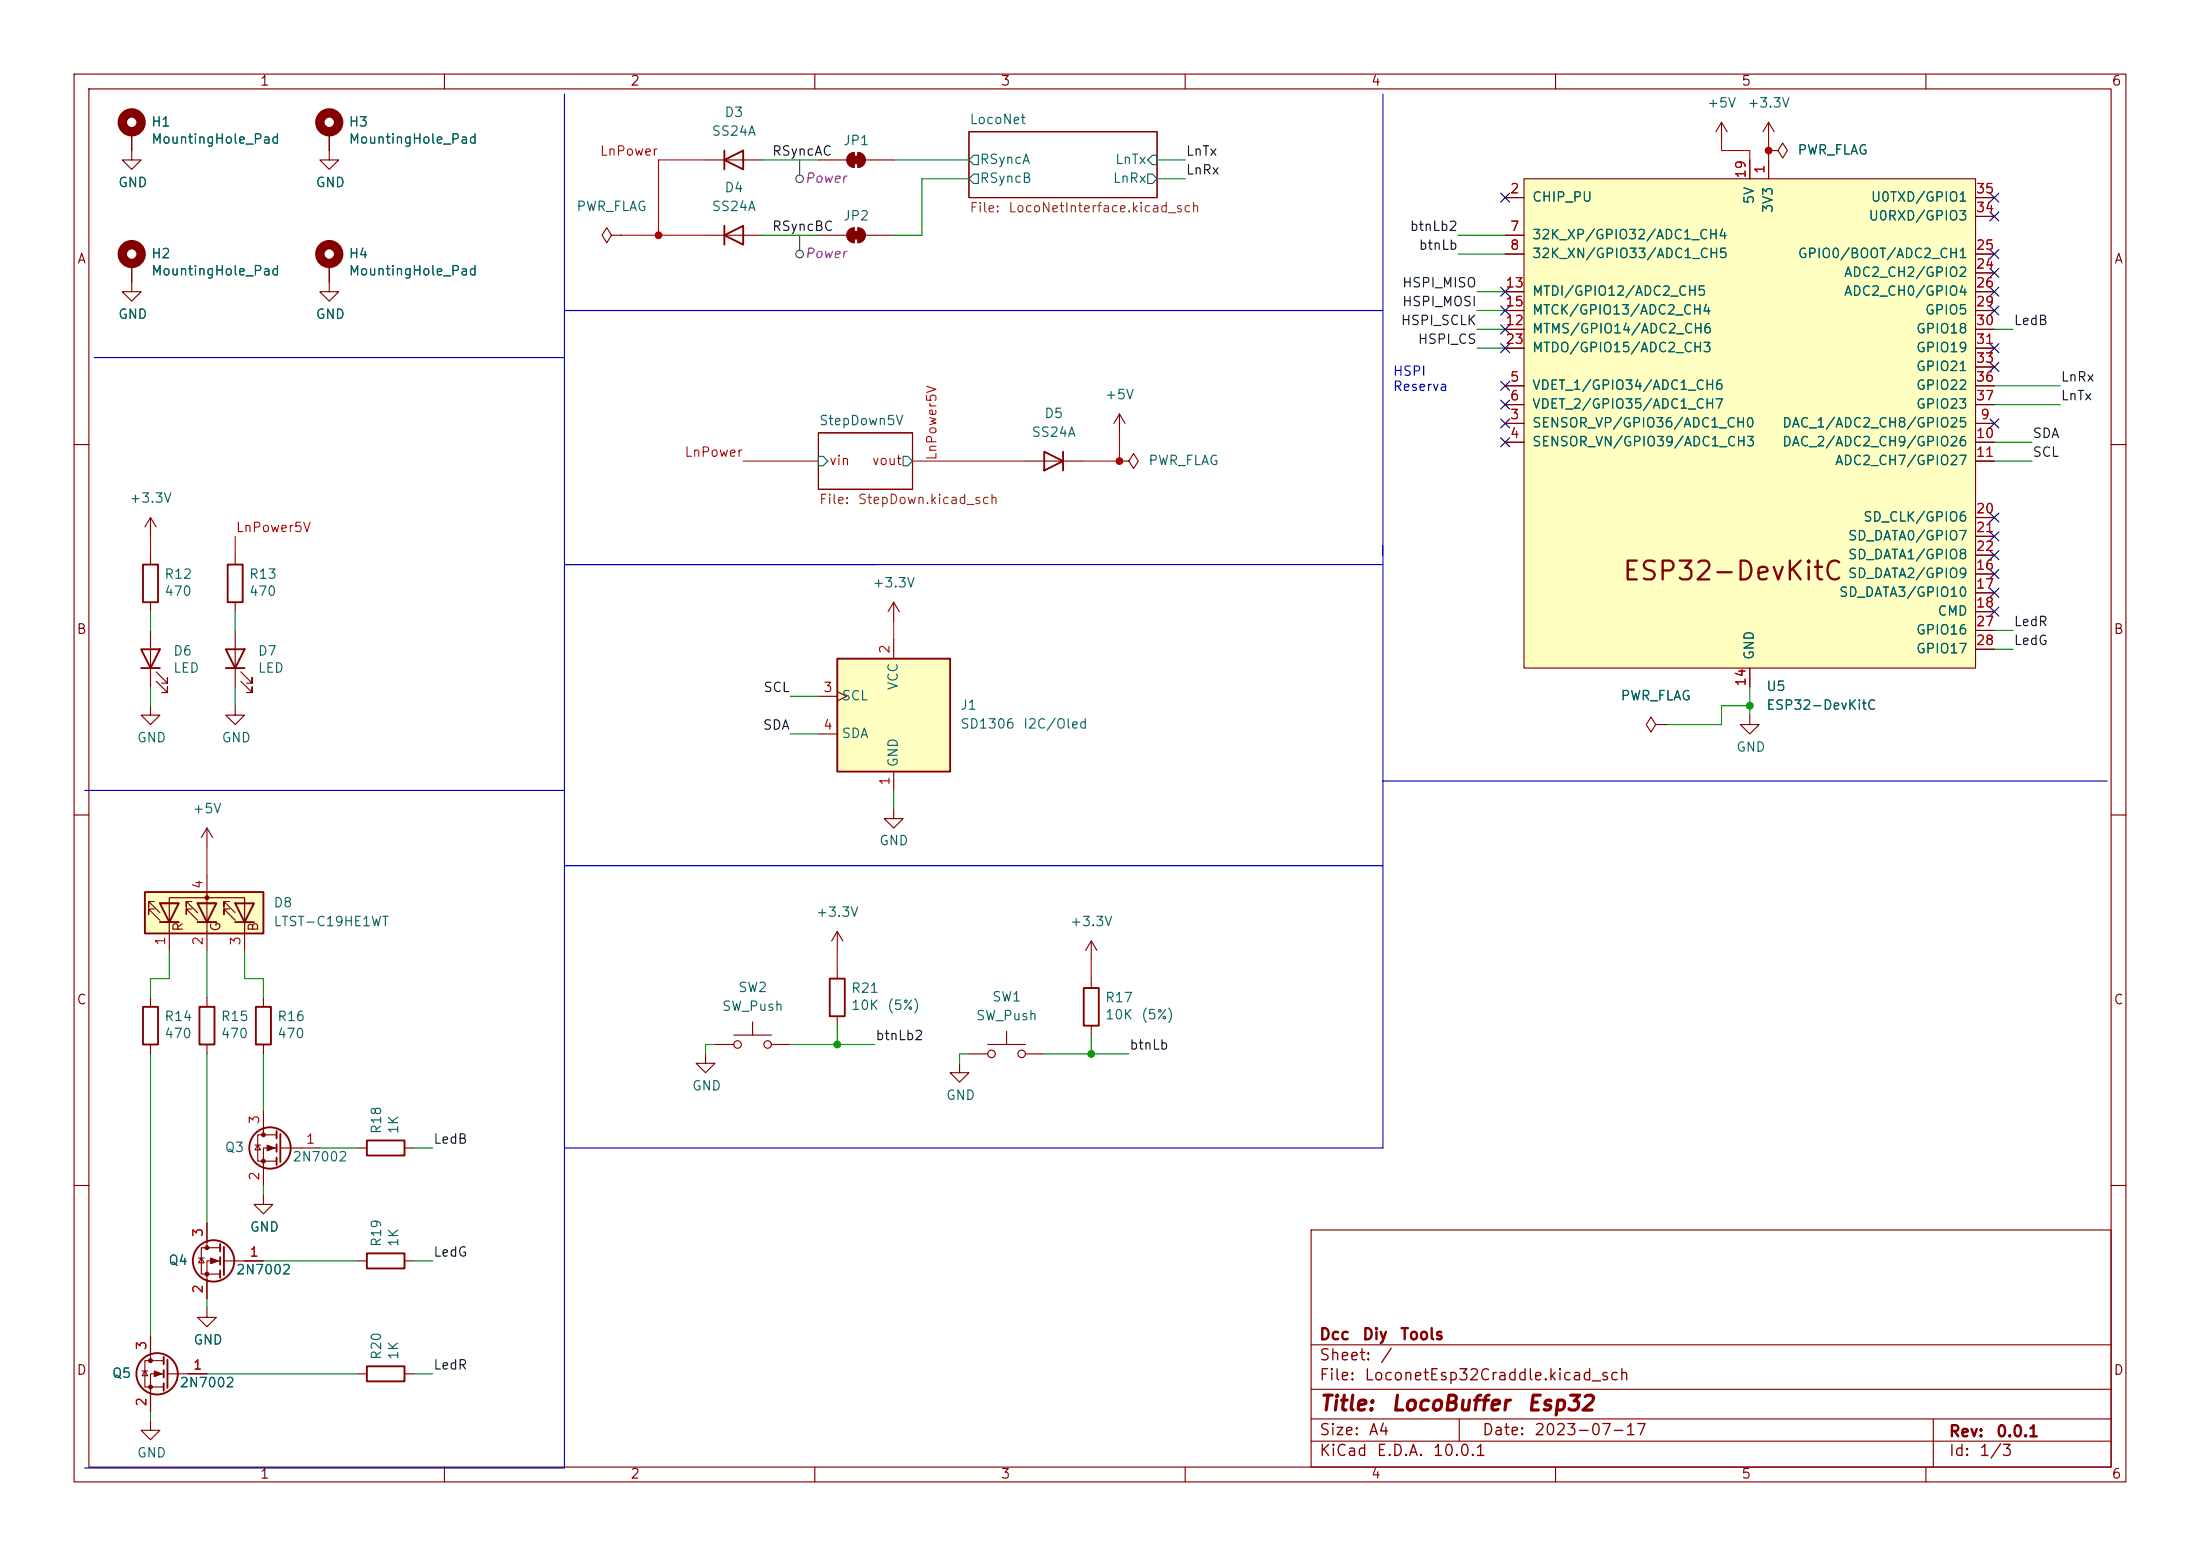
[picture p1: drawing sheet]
<svg xmlns="http://www.w3.org/2000/svg" width="297mm" height="210mm" viewBox="0 0 297 210" stroke-linecap="round" stroke-linejoin="round" font-family="sans-serif">
<g fill="none" stroke="#840000" stroke-width=".15">
<path d="M10 10h277v190h-277zM12 12h273v186h-273zM60 10v2M110 10v2M130.8 17.8h25.4v8.9h-25.4zM160 10v2M210 10v2M260 10v2M110.5 58.4h12.7v7.6h-12.7zM10 60h2M285 60h2M10 110h2"/>
<path d="M120.6 109.2v1.3h1.3l-1.3 1.3-1.2-1.3h1.2M285 110h2M20.3 134.6v1.3M27.9 134.6v1.3M35.6 134.6v1.3M99.1 139.7h5M101.6 137.9v1.8M113 125.7l-.7 1.3M113 125.7l.8 1.3M113 125.7v2.6M113 130.8v1.3M113 137.2v1.2"/>
<path d="M20.3 141v1.2M27.9 141v1.2M34.4 154.6h.8M34.8 154.6l.4 .6h-.8zM35.6 141v1.2M35.6 149.9v3.3M37.3 153.2h-2.5v3.5h2.5M37.3 154.9h-1.7v5.1M37.8 154.9h5.4M48.3 154.9h1.2M54.6 154.9h1.3M95.2 142.2v1.3h1.3l-1.3 1.3-1.2-1.3h1.2"/>
<path d="M96.5 141h2.6M104.1 141h2.6M129.5 143.5v1.3h1.3l-1.3 1.3-1.2-1.3h1.2M10 160h2M26.8 169.8h.8M27.2 169.8l.4 .6h-.8zM27.9 176.5v1.3h1.3l-1.3 1.3-1.2-1.3h1.2M27.9 165.1v3.3M29.7 168.4h-2.5v3.6h2.5M29.7 170.2h-1.8v5.1M30.2 170.2h5.4M48.3 170.2h1.2"/>
<path d="M54.6 170.2h1.3M177 166h108v32h-108zM285 160h2M19.2 185h.7M19.6 185l.3 .7h-.7zM20.3 191.8v1.2h1.3l-1.3 1.3-1.3-1.3h1.3M20.3 180.3v3.3M22.1 183.6h-2.5v3.6h2.5M22.1 185.4h-1.8v5.1M22.6 185.4h5.3M60 198v2M110 198v2"/>
<path d="M160 198v2M177 194.5h108M177 191.5h108M177 187.5h108M177 181.5h108M197 191.5v3M210 198v2M260 198v2M261 191.5v6.5"/>
<circle cx="99.6" cy="141" r=".51"/>
<circle cx="103.6" cy="141" r=".51"/>
</g>
<path d="M131.4 21h.7v1.2h-.7l-.6-.6zM131.4 23.5h.7v1.3h-.7l-.6-.7zM154.9 21.6l.7-.6h.6v1.2h-.6zM154.9 23.5h.7l.6 .6-.6 .7h-.7zM110.5 61.6h.6l.7 .6-.7 .7h-.6zM121.9 61.6h.7l.6 .6-.6 .7h-.7z" fill="none" stroke="#006464" stroke-width=".15"/>
<g fill="none" stroke="#840000" stroke-width=".25">
<path d="M19.3 135.9h2v5.1h-2zM26.9 135.9h2.1v5.1h-2.1zM34.5 135.9h2.1v5.1h-2.1zM112 132.1h2v5.1h-2zM37.3 152.7v1M37.3 154.4v1M37.3 156.2v1M37.8 153v3.8M49.5 153.9h5.1v2.1h-5.1zM29.7 167.9v1M29.7 169.7v1M29.7 171.5v1"/>
<path d="M30.2 168.3v3.8M49.5 169.2h5.1v2h-5.1zM22.1 183.1v1.1M22.1 184.9v1M22.1 186.7v1M22.6 183.5v3.8"/>
<circle cx="36.4" cy="154.9" r="2.79"/>
<circle cx="28.8" cy="170.2" r="2.79"/>
<circle cx="21.2" cy="185.4" r="2.79"/>
</g>
<g fill="#840000" stroke="#840000" stroke-width=".15">
<path d="M36.1 154.6l1 .3-1 .4z"/>
<path d="M28.4 169.8l1.1 .4-1.1 .4z"/>
<path d="M20.8 185l1 .4-1 .4z"/>
<circle cx="35.6" cy="153.2" r=".25"/>
<circle cx="35.6" cy="156.7" r=".25"/>
<circle cx="27.9" cy="168.4" r=".25"/>
<circle cx="27.9" cy="172" r=".25"/>
<circle cx="20.3" cy="183.6" r=".25"/>
<circle cx="20.3" cy="187.2" r=".25"/>
</g>
<path d="M113 88.9h15.3v15.2h-15.3z" fill="#ffffc2"/>
<g fill="none" stroke="#840000" stroke-width=".25">
<path d="M97.8 31.8l2.5-1.3v2.5zM97.8 21.6l2.5-1.3v2.6zM97.8 20.3v2.6M97.8 30.5v2.5M19.3 76.2h2v5.1h-2zM30.7 76.2h2.1v5.1h-2.1zM141 61l2.5 1.2-2.5 1.3zM143.5 61v2.5M19 87.6h2.6l-1.3 2.6zM19 90.2h2.6M30.5 87.6h2.5l-1.3 2.6zM30.5 90.2h2.5"/>
<path d="M113 88.9h15.3v15.2h-15.3zM49.5 184.4h5.1v2h-5.1z"/>
</g>
<g fill="none" stroke="#840000" stroke-width=".15">
<path d="M17.8 17.8v3.8h1.2l-1.2 1.3-1.3-1.3h1.3M44.4 17.8v3.8h1.3l-1.3 1.3-1.2-1.3h1.2M17.8 35.6v3.8h1.2l-1.2 1.2-1.3-1.2h1.3M44.4 35.6v3.8h1.3l-1.3 1.2-1.2-1.2h1.2M82.5 31.8l-.6-1.1-.6 1.1 .6 1 .6-1h1.3M83.8 31.8h.1M95.2 31.8h7.7M95.2 21.6h7.7M151.1 55.9l-.7 1.3M151.1 55.9l.8 1.3M151.1 55.9v2.5M20.3 69.9l-.7 1.2"/>
<path d="M20.3 69.9l.8 1.2M20.3 69.9v2.5M20.3 74.9v1.3M31.7 74.9v1.3M138.4 62.2h7.6M20.3 95.3v1.2h1.3l-1.3 1.3-1.3-1.3h1.3M20.3 81.3v1.3M20.3 85.1v7.6M21.1 91.9l1.5 1.6v-.8v.8h-.8M21.1 90.7l1.5 1.5v-.8v.8h-.8M31.7 95.3v1.2h1.3l-1.3 1.3-1.2-1.3h1.2M31.7 81.3v1.3"/>
<path d="M31.7 85.1v7.6M32.5 91.9l1.5 1.6v-.8v.8h-.7M32.5 90.7l1.5 1.5v-.8v.8h-.7M110.5 94h2.5M110.5 99.1h2.5M113 93.3l1.3 .7-1.3 .6M120.6 81.3v2.5M120.6 86.4v2.5M120.6 81.3l-.7 1.3M120.6 81.3l.8 1.3M120.6 104.1v2.6M135.9 139.2v1.8"/>
<path d="M130.8 142.2h2.5M133.3 141h5.1M138.4 142.2h2.6M48.3 185.4h1.2M54.6 185.4h1.3"/>
<circle cx="133.9" cy="142.2" r=".51"/>
<circle cx="137.9" cy="142.2" r=".51"/>
</g>
<g fill="none" stroke="#840000" stroke-width="1.3">
<circle cx="17.8" cy="16.5" r="1.27"/>
<circle cx="44.4" cy="16.5" r="1.27"/>
<circle cx="17.8" cy="34.3" r="1.27"/>
<circle cx="44.4" cy="34.3" r="1.27"/>
</g>
<path d="M19.6 120.4h16v5.6h-16z" fill="#ffffc2"/>
<path d="M19.6 120.4h16v5.6h-16zM21.6 121.9h2.5l-1.2 2.6zM21.6 124.5h2.5M26.7 121.9h2.5l-1.3 2.6zM26.7 124.5h2.5M31.7 121.9h2.6l-1.3 2.6zM31.7 124.5h2.6M146.3 133.4h2v5h-2z" fill="none" stroke="#840000" stroke-width=".25"/>
<g fill="none" stroke="#840000" stroke-width=".15">
<path d="M110.5 21.6h3.8M110.5 31.8h3.8M115.3 20.6v2M115.3 30.7v2.1M115.8 20.6v2M115.8 30.7v2.1M116.8 21.6h3.8M116.8 31.8h3.8M238.8 20.3h1.2l.7-1 .6 1-.6 1-.7-1M238.8 20.3h.1M151.1 62.2h1.3l.6-1 .7 1-.7 1-.6-1M151.1 62.2h.1"/>
<path d="M223.5 97.8l-.6-1-.7 1 .7 1 .6-1h1.3M224.8 97.8h.1M236.2 96.5v1.3h1.3l-1.3 1.3-1.3-1.3h1.3M27.9 111.8v2.5M27.9 118.1v10.2M27.9 111.8l-.7 1.2M27.9 111.8l.8 1.2M20.8 122.7h-.7v.7v-.7l1.5 1.5M20.8 121.7h-.7v.7v-.7l1.5 1.5M21.6 124.5h2.5M21.6 121.9h.1M21.6 121.9h2.5z"/>
<path d="M22.9 128.3v-7.1h10.1v7.1M25.9 122.7h-.8v.7v-.7l1.6 1.5M25.9 121.7h-.8v.7v-.7l1.6 1.5M26.7 124.5h2.5M26.7 121.9h.1M26.7 121.9h2.5zM31 122.7h-.8v.7v-.7l1.5 1.5M31 121.7h-.8v.7v-.7l1.5 1.5M147.3 127l-.7 1.3M147.3 127l.8 1.3M147.3 127v2.5M147.3 132.1v1.3"/>
<path d="M147.3 138.4v1.3M35.6 161.3v1.3h1.2l-1.2 1.2-1.3-1.2h1.3"/>
</g>
<g fill="#840000" stroke="#840000" stroke-width=".15">
<path d="M115.1 21.1h1v1h-1z"/>
<path d="M114.6 20.9l.4-.3h.3v2a1.02 1.02 0 0 1-.9-.6 1.02 1.02 0 0 1 .2-1.1z"/>
<path d="M115.8 20.6a1.02 1.02 0 0 1 1 1 1.02 1.02 0 0 1-1 1z"/>
<path d="M115.1 31.2h1v1.1h-1z"/>
<path d="M114.6 31l.4-.2 .3-.1v2.1a1.02 1.02 0 0 1-.9-.7 1.02 1.02 0 0 1 .2-1.1z"/>
<path d="M115.8 30.7a1.02 1.02 0 0 1 1 1.1 1.02 1.02 0 0 1-1 1z"/>
<circle cx="27.9" cy="121.2" r=".25"/>
</g>
<path d="M205.7 24.1h61v66.1h-61z" fill="#ffffc2"/>
<g fill="none" stroke="#840000" stroke-width=".15">
<path d="M17.8 17.8v2.5M44.4 17.8v2.5M232.4 16.5l-.8 1.3M232.4 16.5l.8 1.3M232.4 16.5v2.6M238.8 16.5v2.6M238.8 16.5l-.8 1.3M238.8 16.5l.7 1.3M17.8 35.6v2.5M44.4 35.6v2.5M203.2 26.7h2.5M203.2 31.8h2.5"/>
<path d="M203.2 34.3h2.5M203.2 39.4h2.5M205.7 24.1h61v66.1h-61zM236.2 21.6v2.5M238.8 20.3h.1M238.8 21.6v2.5M266.7 26.7h2.5M266.7 34.3h2.5M266.7 39.4h2.5M266.7 36.8h2.5M266.7 29.2h2.5M203.2 57.2h2.5"/>
<path d="M203.2 59.7h2.5M203.2 52.1h2.5M203.2 54.6h2.5M203.2 44.5h2.5M203.2 41.9h2.5M203.2 47h2.5M266.7 57.2h2.5M266.7 59.7h2.5M266.7 52.1h2.5M266.7 54.6h2.5M266.7 44.5h2.5M266.7 41.9h2.5"/>
<path d="M266.7 47h2.5M266.7 49.5h2.5M266.7 62.2h2.5M266.7 77.5h2.5M266.7 69.9h2.5M266.7 72.4h2.5M266.7 74.9h2.5M224.8 97.8h.1M236.2 90.2v2.5M266.7 80h2.5M266.7 82.6h2.5M266.7 85.1h2.5"/>
<path d="M266.7 87.6h2.5M27.9 165.1v2.5M27.9 172.7v2.6M33 170.2h2.6M20.3 180.3v2.6M20.3 188v2.5M25.4 185.4h2.5"/>
</g>
<g fill="none" stroke="#484848" stroke-width=".15">
<path d="M107.9 21.6v2M107.9 31.8v2"/>
<circle cx="108" cy="24.1" r=".51"/>
<circle cx="108" cy="34.3" r=".51"/>
</g>
<path d="M76.2 12.7v185.4h-64.8M186.7 12.7v142.2h-110.5M12.7 48.3h63.5M76.2 41.9h110.5M76.2 76.2h110.5M11.4 106.7h64.8M76.2 116.8h110.5M186.7 105.4h97.8" fill="none" stroke="#0000c2" stroke-width=".15"/>
<g fill="none" stroke="#f00" stroke-width=".15">
<path d="M232.4 19.1v1.2h3.8v1.3M238.8 19.1v2.5M83.8 31.8h11.4M95.2 21.6h-6.3v10.2M151.1 58.4v3.8h-5.1M20.3 72.4v2.5M31.7 72.4v2.5M100.3 62.2h10.2M123.2 62.2h15.2M120.6 83.8v2.6M27.9 114.3v3.8M113 128.3v2.5"/>
<path d="M147.3 129.5v2.6"/>
</g>
<g fill="none" stroke="#009600" stroke-width=".15">
<path d="M102.9 21.6h7.6M102.9 31.8h7.6M120.6 21.6h10.2M130.8 24.1h-6.3v7.7h-3.9M156.2 24.1h3.8M156.2 21.6h3.8M196.8 31.8h6.4M196.8 34.3h6.4M199.4 39.4h3.8M199.4 44.5h3.8M199.4 47h3.8M199.4 41.9h3.8"/>
<path d="M269.2 54.6h8.9M269.2 59.7h5.1M269.2 52.1h8.9M269.2 44.5h2.6M269.2 62.2h5.1M20.3 82.6v2.5M20.3 92.7v2.6M31.7 82.6v2.5M31.7 92.7v2.6M106.7 94h3.8M106.7 99.1h3.8M236.2 95.3h-3.8v2.5h-7.6"/>
<path d="M236.2 92.7v3.8M269.2 87.6h2.6M269.2 85.1h2.6M120.6 106.7v2.5M22.9 128.3v3.8h-2.6v2.5M27.9 128.3v6.3M33 128.3v3.8h2.6v2.5M113 138.4v2.6M147.3 139.7v2.5M20.3 142.2v38.1M27.9 142.2v22.9M35.6 142.2v7.7"/>
<path d="M43.2 154.9h5.1M55.9 154.9h2.5M96.5 141h-1.3v1.2M106.7 141h11.4M130.8 142.2h-1.3v1.3M141 142.2h11.4M27.9 175.3v1.2M35.6 160v1.3M35.6 170.2h12.7M55.9 170.2h2.5M20.3 190.5v1.3M27.9 185.4h20.4"/>
<path d="M55.9 185.4h2.5"/>
</g>
<g fill="none" stroke="#000084" stroke-width=".15">
<path d="M202.6 38.8l1.2 1.2M202.6 26.1l1.2 1.2M203.8 38.8l-1.2 1.2M203.8 26.1l-1.2 1.2M268.6 26.1l1.2 1.2M268.6 28.6l1.2 1.2M268.6 33.7l1.2 1.2M268.6 36.2l1.2 1.2M268.6 38.8l1.2 1.2M269.8 26.1l-1.2 1.2M269.8 28.6l-1.2 1.2M269.8 33.7l-1.2 1.2"/>
<path d="M269.8 36.2l-1.2 1.2M269.8 38.8l-1.2 1.2M202.6 46.4l1.2 1.2M202.6 51.5l1.2 1.2M202.6 54l1.2 1.2M202.6 56.5l1.2 1.3M202.6 59.1l1.2 1.2M202.6 41.3l1.2 1.2M202.6 43.8l1.2 1.3M203.8 46.4l-1.2 1.2M203.8 51.5l-1.2 1.2M203.8 54l-1.2 1.2"/>
<path d="M203.8 56.5l-1.2 1.3M203.8 59.1l-1.2 1.2M203.8 41.3l-1.2 1.2M203.8 43.8l-1.2 1.3M268.6 46.4l1.2 1.2M268.6 48.9l1.2 1.2M268.6 41.3l1.2 1.2M268.6 56.5l1.2 1.3M269.8 46.4l-1.2 1.2M269.8 48.9l-1.2 1.2M269.8 41.3l-1.2 1.2M269.8 56.5l-1.2 1.3"/>
<path d="M268.6 74.3l1.2 1.2M268.6 76.9l1.2 1.2M268.6 71.8l1.2 1.2M268.6 69.2l1.2 1.3M268.6 79.4l1.2 1.2M269.8 74.3l-1.2 1.2M269.8 76.9l-1.2 1.2M269.8 71.8l-1.2 1.2M269.8 69.2l-1.2 1.3M269.8 79.4l-1.2 1.2M268.6 81.9l1.2 1.3M269.8 81.9l-1.2 1.3"/>
</g>
<g fill="#009600" stroke="#009600" stroke-width=".14">
<circle cx="236.2" cy="95.3" r=".46"/>
<circle cx="147.3" cy="142.2" r=".46"/>
<circle cx="113" cy="141" r=".46"/>
</g>
<g fill="#f00" stroke="#f00" stroke-width=".14">
<circle cx="151.1" cy="62.2" r=".46"/>
<circle cx="88.9" cy="31.8" r=".46"/>
<circle cx="238.8" cy="20.3" r=".46"/>
</g>
<text font-size="2.5" fill="#840000" x="218.9" y="79">ESP32-DevKitC</text>
<g font-size="2" fill="#840000">
<text x="178" y="190.9">Title:</text>
<text x="187.7" y="190.9">LocoBuffer</text>
<text x="206" y="190.9">Esp32</text>
</g>
<g font-size="1.5" fill="#840000">
<text x="178" y="184">Sheet:</text>
<text x="178" y="181.2">Dcc</text>
<text x="183.8" y="181.2">Diy</text>
<text x="186.2" y="184">/</text>
<text x="188.9" y="181.2">Tools</text>
<text x="178" y="186.7">File:</text>
<text x="184.1" y="186.7">LoconetEsp32Craddle.kicad_sch</text>
<text x="178" y="196.9">KiCad</text>
<text x="178" y="194.1">Size:</text>
<text x="184.7" y="194.1">A4</text>
<text x="185.7" y="196.9">E.D.A.</text>
<text x="193.3" y="196.9">10.0.1</text>
<text x="200" y="194.1">Date:</text>
<text x="207" y="194.1">2023-07-17</text>
<text x="263" y="194.3">Rev:</text>
<text x="263" y="196.9">Id:</text>
<text x="267.1" y="196.9">1/3</text>
<text x="269.4" y="194.3">0.0.1</text>
</g>
<g font-size="1.3" fill="#840000">
<text x="35" y="11.9">1</text>
<text x="85" y="11.9">2</text>
<text x="135" y="11.9">3</text>
<text x="185" y="11.9">4</text>
<text x="235" y="11.9">5</text>
<text x="285" y="11.9">6</text>
<text x="10.3" y="35.9">A</text>
<text x="285.3" y="35.9">A</text>
<text x="10.3" y="85.9">B</text>
<text x="285.3" y="85.9">B</text>
<text x="25" y="125.8" transform="rotate(-90 25 125.8)">R</text>
<text x="30.1" y="125.8" transform="rotate(-90 30.1 125.8)">G</text>
<text x="35.2" y="125.8" transform="rotate(-90 35.2 125.8)">B</text>
<text x="10.3" y="135.9">C</text>
<text x="285.3" y="135.9">C</text>
<text x="10.3" y="185.9">D</text>
<text x="285.3" y="185.9">D</text>
<text x="35" y="199.9">1</text>
<text x="85" y="199.9">2</text>
<text x="135" y="199.9">3</text>
<text x="185" y="199.9">4</text>
<text x="235" y="199.9">5</text>
<text x="285" y="199.9">6</text>
</g>
<g font-size="1.3" fill="#006464">
<text x="20.3" y="17.4">H1</text>
<text x="47" y="17.4">H3</text>
<text x="97.7" y="16.1">D3</text>
<text x="130.8" y="17.1">LocoNet</text>
<text x="230.4" y="14.8">+5V</text>
<text x="235.8" y="14.8">+3.3V</text>
<text x="20.3" y="19.7">MountingHole_Pad</text>
<text x="47" y="19.7">MountingHole_Pad</text>
<text x="96" y="18.6">SS24A</text>
<text x="113.7" y="19.9">JP1</text>
<text x="132.2" y="22.5">RSyncA</text>
<text x="150.5" y="22.5">LnTx</text>
<text x="242.6" y="21.2">PWR_FLAG</text>
<text x="15.9" y="25.6">GND</text>
<text x="42.5" y="25.6">GND</text>
<text x="77.7" y="28.8">PWR_FLAG</text>
<text x="96" y="28.8">SS24A</text>
<text x="97.7" y="26.3">D4</text>
<text x="132.2" y="25">RSyncB</text>
<text x="150.2" y="25">LnRx</text>
<text x="206.8" y="27.5">CHIP_PU</text>
<text x="237.1" y="27.6" transform="rotate(-90 237.1 27.6)">5V</text>
<text x="239.6" y="28.9" transform="rotate(-90 239.6 28.9)">3V3</text>
<text x="252.5" y="27.5">U0TXD/GPIO1</text>
<text x="20.3" y="35.2">H2</text>
<text x="47" y="35.2">H4</text>
<text x="113.7" y="30.1">JP2</text>
<text x="206.8" y="32.6">32K_XP/GPIO32/ADC1_CH4</text>
<text x="206.8" y="35.2">32K_XN/GPIO33/ADC1_CH5</text>
<text x="242.6" y="35.2">GPIO0/BOOT/ADC2_CH1</text>
<text x="252.2" y="30.1">U0RXD/GPIO3</text>
<text x="20.3" y="37.5">MountingHole_Pad</text>
<text x="47" y="37.5">MountingHole_Pad</text>
<text x="206.8" y="40.2">MTDI/GPIO12/ADC2_CH5</text>
<text x="248.8" y="37.7">ADC2_CH2/GPIO2</text>
<text x="248.8" y="40.2">ADC2_CH0/GPIO4</text>
<text x="15.9" y="43.4">GND</text>
<text x="42.5" y="43.4">GND</text>
<text x="206.8" y="45.3">MTMS/GPIO14/ADC2_CH6</text>
<text x="206.8" y="42.8">MTCK/GPIO13/ADC2_CH4</text>
<text x="206.8" y="47.9">MTDO/GPIO15/ADC2_CH3</text>
<text x="258.6" y="45.3">GPIO18</text>
<text x="258.6" y="47.9">GPIO19</text>
<text x="259.8" y="42.8">GPIO5</text>
<text x="206.8" y="52.9">VDET_1/GPIO34/ADC1_CH6</text>
<text x="258.6" y="50.4">GPIO21</text>
<text x="258.6" y="52.9">GPIO22</text>
<text x="110.5" y="57.7">StepDown5V</text>
<text x="139.2" y="59.3">SS24A</text>
<text x="140.9" y="56.7">D5</text>
<text x="149.1" y="54.2">+5V</text>
<text x="206.8" y="58">SENSOR_VP/GPIO36/ADC1_CH0</text>
<text x="206.8" y="55.5">VDET_2/GPIO35/ADC1_CH7</text>
<text x="240.5" y="58">DAC_1/ADC2_CH8/GPIO25</text>
<text x="258.6" y="55.5">GPIO23</text>
<text x="154.9" y="63.1">PWR_FLAG</text>
<text x="206.8" y="60.6">SENSOR_VN/GPIO39/ADC1_CH3</text>
<text x="240.5" y="60.6">DAC_2/ADC2_CH9/GPIO26</text>
<text x="247.6" y="63.1">ADC2_CH7/GPIO27</text>
<text x="17.4" y="68.2">+3.3V</text>
<text x="251.5" y="70.7">SD_CLK/GPIO6</text>
<text x="249.4" y="73.3">SD_DATA0/GPIO7</text>
<text x="249.4" y="75.8">SD_DATA1/GPIO8</text>
<text x="22.1" y="80.7">470</text>
<text x="22.1" y="78.4">R12</text>
<text x="33.5" y="80.7">470</text>
<text x="33.5" y="78.4">R13</text>
<text x="117.7" y="79.6">+3.3V</text>
<text x="248.2" y="80.9">SD_DATA3/GPIO10</text>
<text x="249.4" y="78.3">SD_DATA2/GPIO9</text>
<text x="261.5" y="83.4">CMD</text>
<text x="23.3" y="88.8">D6</text>
<text x="34.7" y="88.8">D7</text>
<text x="237.1" y="89.2" transform="rotate(-90 237.1 89.2)">GND</text>
<text x="258.6" y="86">GPIO16</text>
<text x="258.6" y="88.5">GPIO17</text>
<text x="23.3" y="91.1">LED</text>
<text x="34.7" y="91.1">LED</text>
<text x="113.5" y="94.8">SCL</text>
<text x="121.5" y="93.2" transform="rotate(-90 121.5 93.2)">VCC</text>
<text x="218.7" y="94.8">PWR_FLAG</text>
<text x="238.4" y="93.6">U5</text>
<text x="18.4" y="100.5">GND</text>
<text x="29.8" y="100.5">GND</text>
<text x="113.5" y="99.9">SDA</text>
<text x="129.5" y="96.1">J1</text>
<text x="129.5" y="98.7">SD1306</text>
<text x="138" y="98.7">I2C/Oled</text>
<text x="234.3" y="101.8">GND</text>
<text x="238.4" y="96.1">ESP32-DevKitC</text>
<text x="121.5" y="103.6" transform="rotate(-90 121.5 103.6)">GND</text>
<text x="25.9" y="110.1">+5V</text>
<text x="118.6" y="114.4">GND</text>
<text x="36.8" y="122.8">D8</text>
<text x="36.8" y="125.3">LTST-C19HE1WT</text>
<text x="110.1" y="124.1">+3.3V</text>
<text x="144.4" y="125.3">+3.3V</text>
<text x="97.4" y="136.8">SW_Push</text>
<text x="99.6" y="134.2">SW2</text>
<text x="114.8" y="136.6">10K</text>
<text x="114.8" y="134.3">R21</text>
<text x="119.7" y="136.6">(5%)</text>
<text x="133.9" y="135.5">SW1</text>
<text x="149.1" y="137.9">10K</text>
<text x="149.1" y="135.6">R17</text>
<text x="154" y="137.9">(5%)</text>
<text x="22.1" y="140.4">470</text>
<text x="22.1" y="138.1">R14</text>
<text x="29.7" y="140.4">470</text>
<text x="29.7" y="138.1">R15</text>
<text x="37.3" y="140.4">470</text>
<text x="37.3" y="138.1">R16</text>
<text x="131.7" y="138">SW_Push</text>
<text x="93.3" y="147.5">GND</text>
<text x="127.6" y="148.8">GND</text>
<text x="30.3" y="155.8">Q3</text>
<text x="51.8" y="153.2" transform="rotate(-90 51.8 153.2)">R18</text>
<text x="54.1" y="153.2" transform="rotate(-90 54.1 153.2)">1K</text>
<text x="39.4" y="157.1">2N7002</text>
<text x="33.7" y="166.5">GND</text>
<text x="22.6" y="171">Q4</text>
<text x="31.8" y="172.3">2N7002</text>
<text x="51.8" y="168.4" transform="rotate(-90 51.8 168.4)">R19</text>
<text x="54.1" y="168.4" transform="rotate(-90 54.1 168.4)">1K</text>
<text x="26" y="181.8">GND</text>
<text x="51.8" y="183.6" transform="rotate(-90 51.8 183.6)">R20</text>
<text x="54.1" y="183.6" transform="rotate(-90 54.1 183.6)">1K</text>
<text x="15" y="186.3">Q5</text>
<text x="24.2" y="187.6">2N7002</text>
<text x="18.4" y="197">GND</text>
</g>
<g font-size="1.3" fill="#f00">
<text x="80.9" y="21.3">LnPower</text>
<text x="92.3" y="62">LnPower</text>
<text x="111.9" y="63.1">vin</text>
<text x="117.6" y="63.1">vout</text>
<text x="126.7" y="62.2" transform="rotate(-90 126.7 62.2)">LnPower5V</text>
<text x="31.7" y="72.1">LnPower5V</text>
</g>
<g font-size="1.3" fill="#0f0f0f">
<text x="104.1" y="21.3">RSyncAC</text>
<text x="160" y="21.3">LnTx</text>
<text x="160" y="23.9">LnRx</text>
<text x="104.1" y="31.5">RSyncBC</text>
<text x="190.2" y="31.5">btnLb2</text>
<text x="191.4" y="34">btnLb</text>
<text x="189.2" y="41.6">HSPI_MOSI</text>
<text x="189.2" y="39.1">HSPI_MISO</text>
<text x="189" y="44.2">HSPI_SCLK</text>
<text x="191.3" y="46.7">HSPI_CS</text>
<text x="271.8" y="44.2">LedB</text>
<text x="278.1" y="51.8">LnRx</text>
<text x="274.3" y="59.4">SDA</text>
<text x="278.1" y="54.3">LnTx</text>
<text x="274.3" y="62">SCL</text>
<text x="271.8" y="84.8">LedR</text>
<text x="271.8" y="87.4">LedG</text>
<text x="103" y="93.7">SCL</text>
<text x="102.9" y="98.8">SDA</text>
<text x="118.1" y="140.7">btnLb2</text>
<text x="152.4" y="142">btnLb</text>
<text x="58.4" y="154.7">LedB</text>
<text x="58.4" y="169.9">LedG</text>
<text x="58.4" y="185.2">LedR</text>
</g>
<g font-size="1.3" fill="#a90000">
<text x="238.5" y="23.6" transform="rotate(-90 238.5 23.6)">1</text>
<text x="203.8" y="26.4">2</text>
<text x="236" y="24.2" transform="rotate(-90 236 24.2)">19</text>
<text x="266.7" y="29">34</text>
<text x="266.7" y="26.4">35</text>
<text x="203.8" y="31.5">7</text>
<text x="203.8" y="34">8</text>
<text x="266.7" y="34">25</text>
<text x="203.2" y="39.1">13</text>
<text x="203.2" y="41.7">15</text>
<text x="266.7" y="36.6">24</text>
<text x="266.7" y="39.1">26</text>
<text x="266.7" y="41.7">29</text>
<text x="203.2" y="44.2">12</text>
<text x="203.2" y="46.7">23</text>
<text x="266.7" y="44.2">30</text>
<text x="266.7" y="46.7">31</text>
<text x="203.8" y="51.8">5</text>
<text x="266.7" y="49.3">33</text>
<text x="266.7" y="51.8">36</text>
<text x="203.8" y="56.9">3</text>
<text x="203.8" y="59.4">4</text>
<text x="203.8" y="54.4">6</text>
<text x="266.7" y="59.4">10</text>
<text x="266.7" y="54.4">37</text>
<text x="267.3" y="56.9">9</text>
<text x="266.7" y="62">11</text>
<text x="266.7" y="69.6">20</text>
<text x="266.7" y="77.2">16</text>
<text x="266.7" y="72.1">21</text>
<text x="266.7" y="74.7">22</text>
<text x="266.7" y="79.8">17</text>
<text x="266.7" y="82.3">18</text>
<text x="120.4" y="88.3" transform="rotate(-90 120.4 88.3)">2</text>
<text x="266.7" y="84.8">27</text>
<text x="266.7" y="87.4">28</text>
<text x="111.1" y="93.7">3</text>
<text x="236" y="92.8" transform="rotate(-90 236 92.8)">14</text>
<text x="111.1" y="98.8">4</text>
<text x="120.4" y="106.1" transform="rotate(-90 120.4 106.1)">1</text>
<text x="27.7" y="120.1" transform="rotate(-90 27.7 120.1)">4</text>
<text x="22.6" y="127.7" transform="rotate(-90 22.6 127.7)">1</text>
<text x="27.7" y="127.7" transform="rotate(-90 27.7 127.7)">2</text>
<text x="32.8" y="127.7" transform="rotate(-90 32.8 127.7)">3</text>
<text x="35.3" y="151.8" transform="rotate(-90 35.3 151.8)">3</text>
<text x="41.2" y="154.7">1</text>
<text x="35.3" y="159.5" transform="rotate(-90 35.3 159.5)">2</text>
<text x="27.7" y="167.1" transform="rotate(-90 27.7 167.1)">3</text>
<text x="33.6" y="169.9">1</text>
<text x="27.7" y="174.7" transform="rotate(-90 27.7 174.7)">2</text>
<text x="20.1" y="182.3" transform="rotate(-90 20.1 182.3)">3</text>
<text x="26" y="185.2">1</text>
<text x="20.1" y="189.9" transform="rotate(-90 20.1 189.9)">2</text>
</g>
<g font-size="1.3" fill="#840084">
<text x="108.6" y="25">Power</text>
<text x="108.6" y="35.2">Power</text>
</g>
<g font-size="1.3" fill="#725600">
<text x="130.8" y="29">File:</text>
<text x="136" y="29">LocoNetInterface.kicad_sch</text>
<text x="110.5" y="68.4">File:</text>
<text x="115.7" y="68.4">StepDown.kicad_sch</text>
</g>
<g font-size="1.3" fill="#0000c2">
<text x="188" y="51">HSPI</text>
<text x="188" y="53.1">Reserva</text>
</g>
</svg>
